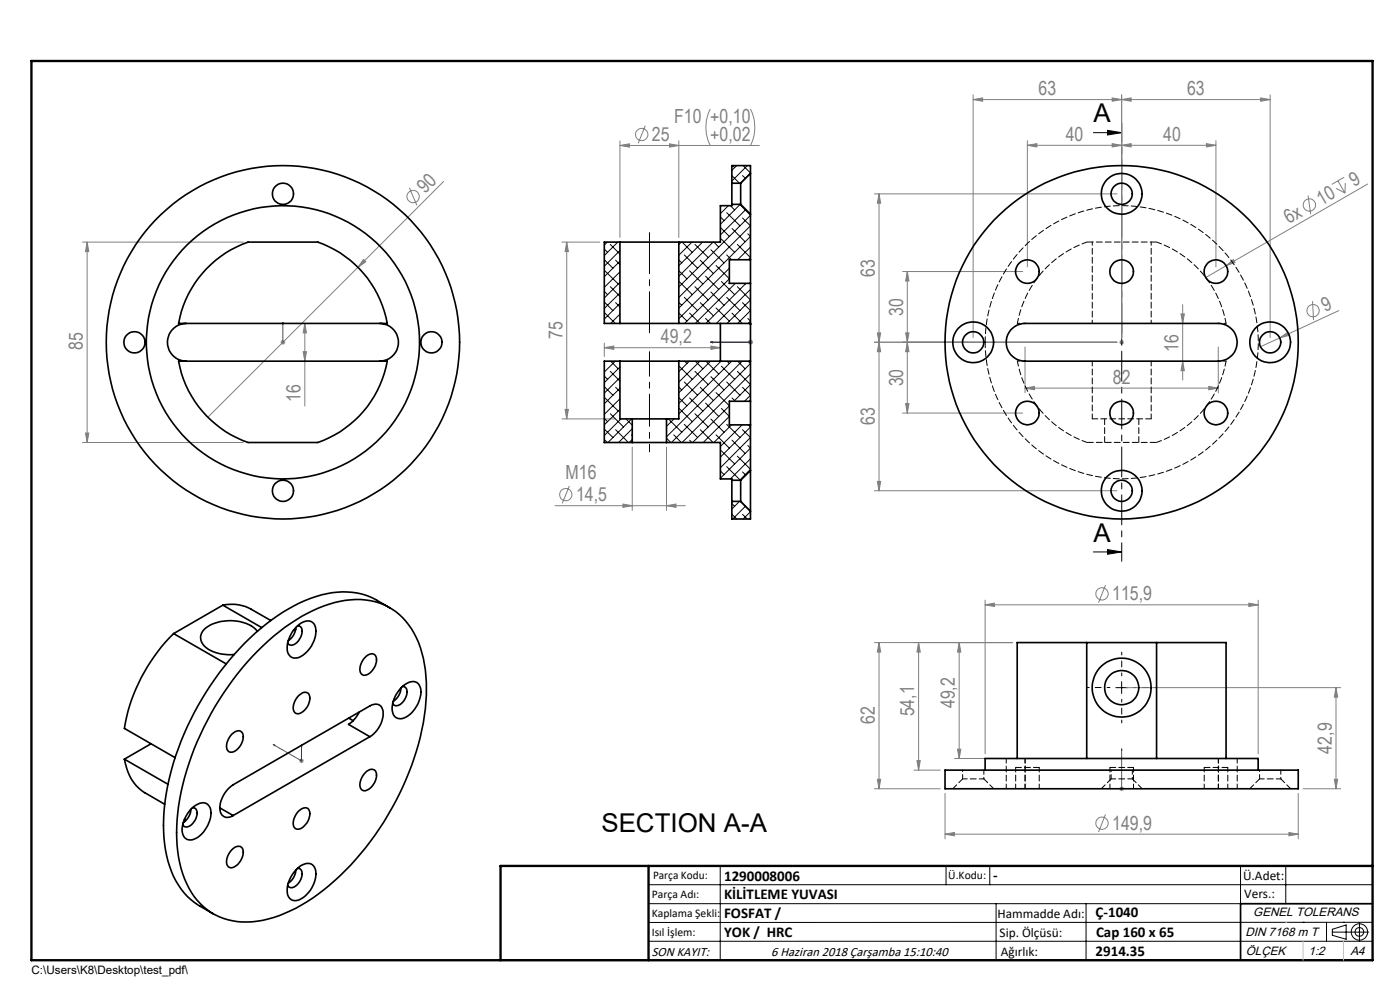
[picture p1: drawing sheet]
<svg xmlns="http://www.w3.org/2000/svg" width="297mm" height="210mm" viewBox="0 0 297 210" stroke-linecap="round" stroke-linejoin="round" font-family="sans-serif">
<g fill="none" stroke="#808080" stroke-width=".21">
<path d="M86.9 39.9l1.5 3.7M94.1 38.5l-50 50M131.5 29.9v20.5M131.5 30.9h29.6M131.5 30.9l2-.4v.7zM136.9 26.7l-1.5 3.7M142 30.5l2 .4-2 .3zM144 29.9v20.5M150.7 23.1a8.6 8.6 0 0 0 0 7.8M159.2 23.1a8.6 8.6 0 0 1 0 7.8M206.4 21.1l2.1-.3v.7zM206.4 21.1h63.1"/>
<path d="M206.4 20.1v51.5M217.9 30.8l2.1-.3v.7zM217.9 29.8v26.8M217.9 30.8h40.1M235.9 20.8l2 .3-2 .4zM235.9 30.5l2 .3-2 .4zM237.9 20.1v51.5M237.9 30.8l2.1-.3v.7zM237.9 21.1l2.1-.3v.7zM255.9 30.5l2.1 .3-2.1 .4zM258 29.8v26.8M267.4 20.8l2.1 .3-2.1 .4z"/>
<path d="M269.5 20.1v51.5M283.5 40l1.8 .9M283.8 38.4l1.5 2.5M285.2 37.6l-2.7 1.5M285.4 38.8l-.1 2.1M290.1 39l-30 17.4M17.5 51.4h34.1M18.5 51.4l.3 2h-.7zM18.5 51.4v42.5M77.1 55l.5 .5-1.7 1.2zM119.2 51.4h8M120.2 51.4l.4 2h-.7z"/>
<path d="M120.2 51.4v37.5M185.5 41.1h51.5M186.5 41.1l.3 2h-.7zM186.5 41.1v63M191.5 57.6h25.5M192.5 57.6l.3 2h-.7zM192.5 57.6v30M260.1 56.4l1.6-1.3 .3 .6zM260.1 56.4l-4.3 2.5M277.5 41.5l.6 4M59.5 72.6h1M59.7 72.2l.7 .8"/>
<path d="M60 72.1v1M60.4 72.2l-.7 .8M64.3 74.6h.7l-.3 2zM64.7 68.6l.3 2h-.7zM64.7 68.6v17.5M128.2 72.8v2.8M128.2 73.8h24.6M128.2 73.8l2-.4v.7zM150.8 73.4l2 .4-2 .3zM158.7 72.6h1M158.9 72.2l.7 .8M159.2 72.1v1"/>
<path d="M159.6 72.2l-.7 .8M185.5 72.6h51.5M186.1 70.6h.7l-.3 2zM186.5 72.6l.3 2h-.7zM192.1 70.6h.7l-.3 2zM192.5 72.6l.3 2h-.7zM217.5 73.6v9.7M237.5 72.6h.9M237.6 72.2l.7 .8M237.9 72.1v1M238.3 72.2l-.7 .8M250.5 66.6h.7l-.3 2z"/>
<path d="M250.9 76.6l.3 2h-.7zM250.9 64.6v16M258.4 73.6v9.7M271.5 71.7l1.7-1.2 .3 .6zM271.5 71.7l-4.1 1.8M278.4 63.9l.3 4M284 65.9l-12.5 5.8M17.5 93.9h34.1M18.1 91.9h.7l-.3 2zM119.2 88.9h11.3M119.9 86.8h.7l-.4 2.1zM134.1 94.9v13.4"/>
<path d="M141.4 94.9v13.4M191.5 87.6h25.5M192.1 85.6h.7l-.3 2zM217.5 82.3l2-.3v.7zM217.5 82.3h40.9M256.4 82l2 .3-2 .4zM117.8 107.3h27.6M120.8 103.1l-1.5 3.7M132.2 106.9l1.9 .4-1.9 .3zM141.4 107.3l2-.4v.7zM185.5 104.1h51.5M186.1 102.1h.7l-.3 2z"/>
<path d="M185.5 136.3h29.3M186.5 136.3l.3 2h-.7zM186.5 136.3v31M194.9 136.3l.3 2h-.7zM194.9 136.3v27.1M203.5 136.3l.3 2h-.7zM203.5 136.3v24.6M209 127.3v32.6M209 128.3h57.9M209 128.3l2-.4v.7zM234.5 124.1l-1.5 3.7M264.9 127.9l2 .4-2 .3z"/>
<path d="M266.9 127.3v32.6M203.1 158.9h.7l-.3 2zM238.9 145.9h45.5M283.4 145.9l.4 2h-.7zM283.4 145.9v21.4M63.5 161.4h1M63.6 161l.7 .7M64 160.9v1M64.3 161l-.7 .7M185.5 167.3h14M186.1 165.3h.7l-.3 2zM193.9 163.4h5.6"/>
<path d="M194.5 161.4h.7l-.3 2zM200.5 176.9l2-.3v.7zM200.5 168.3v9.6M200.5 176.9h74.9M202.5 160.9h9.9M234.5 172.7l-1.5 3.8M237.5 167.3h.9M237.6 167l.7 .7M237.9 166.8v1M238.3 167l-.7 .7M273.4 176.6l2 .3-2 .4zM275.4 168.3v9.6"/>
<path d="M276.4 167.3h8M283.1 165.3h.7l-.4 2z"/>
<circle cx="136.1" cy="28.5" r="1.3"/>
<circle cx="87.6" cy="41.7" r="1.31"/>
<circle cx="277.8" cy="43.5" r="1.31"/>
<circle cx="278.6" cy="65.9" r="1.31"/>
<circle cx="120" cy="104.9" r="1.3"/>
<circle cx="233.8" cy="126" r="1.3"/>
<circle cx="233.8" cy="174.6" r="1.31"/>
</g>
<g fill="none" stroke="#000" stroke-width=".21">
<path d="M232 28.1h5.9M234.9 27.6l3 .5-3 .5zM232 117.1h5.9M234.9 116.6l3 .5-3 .5zM236.7 145.9h2.5M237.9 144.6v2.5M137.6 187.7h153.6M137.6 191.7h153.6M137.6 199.7h153.6M152.8 183.7v20M200.7 183.7v4M210 183.7v4"/>
<path d="M211.3 191.7v12M230.4 191.7v12M263.2 183.7v20M272.8 183.7v8M276.4 195.6h.1M281.4 195.6v4.1M282.6 197.7h7.8M282.6 197.1l3-.9v3l-3-.8zM285 195.6h.1M288.4 195.8v3.8M291.2 195.6l-153.6 .1"/>
<circle cx="288.4" cy="197.7" r="1.74"/>
<circle cx="288.4" cy="197.7" r=".93"/>
</g>
<g fill="none" stroke="#00f" stroke-width=".21">
<path d="M60 68.4v.4v-.4M60 72.5v.2zM60 68.4v4.2M60 72.6h.1M150.7 72.6l.5-.1v.2zM159.2 68.4l.1 .4h-.2zM159.2 68.4v4.2h-8.5M237.9 68.4v.4v-.4M237.9 72.5v.2zM237.9 72.6h.1M237.9 68.4v4.2M58 157.9l.3 .1v.2z"/>
<path d="M58 157.9l6 3.5v-3.5M64 157.9v.4l-.1-.1zM237.9 158.8v.5v-.5M237.9 158.8v8.5M237.9 167.3h.1M237.9 167.2v.2z"/>
</g>
<path d="M235.5 145.8h-5M238 143.3v-5M238 148.3v5M240.5 145.8h5" fill="none" stroke="#000" stroke-width=".21" stroke-dasharray="15.2 1.3 1.3 1.3" stroke-dashoffset="14.6"/>
<path d="M137.8 70.6v-21.3" fill="none" stroke="#000" stroke-width=".21" stroke-dasharray="15.2 1.3 1.3 1.3" stroke-dashoffset="6.5"/>
<path d="M137.8 88.8v-14.2" fill="none" stroke="#000" stroke-width=".21" stroke-dasharray="15.2 1.3 1.3 1.3" stroke-dashoffset="10"/>
<path d="M137.8 95.8v-7" fill="none" stroke="#000" stroke-width=".21" stroke-dasharray="15.2 1.3 1.3 1.3" stroke-dashoffset="13.6"/>
<path d="M238 26.1v93" fill="none" stroke="#000" stroke-width=".21" stroke-dasharray="6.3 1.3 1.3 1.3" stroke-dashoffset="2.4"/>
<path d="M291.2 191.7h-28v12M106.2 203.7h185" fill="none" stroke="#000" stroke-width=".35"/>
<path d="M6.7 12.9h284.5v190.8h-284.5zM137.6 183.7v20M291.2 183.7h-185v20" fill="none" stroke="#000" stroke-width=".5"/>
<path d="M272.8 195.6h.1M276.4 199.7v4M285 199.7v4" fill="none" stroke="#c0c0c0" stroke-width=".21"/>
<path d="M234.9 27.6l3 .5-3 .5zM234.9 116.6l3 .5-3 .5z" fill="#000"/>
<g fill="#00f">
<path d="M237.9 68.4v.4zM237.9 72.5v.2z"/>
<path d="M64 157.9v.4l-.1-.1zM58 157.9l.3 .1v.2zM237.9 167.2v.2zM237.9 158.8v.5z"/>
<path d="M159.2 68.4l.1 .4h-.2zM150.7 72.6l.5-.1v.2zM159.2 68.4l.1 .4h-.2zM150.7 72.6l.5-.1v.2zM60 68.4v.4zM60 72.5v.2z"/>
</g>
<g fill="#808080">
<path d="M271.5 71.7l1.7-1.2 .3 .6z"/>
<path d="M260.1 56.4l1.6-1.3 .3 .6z"/>
<path d="M77.1 55l.5 .5-1.7 1.2z"/>
<path d="M235.9 30.5l2 .3-2 .4zM217.9 30.8l2.1-.3v.7zM273.4 176.6l2 .3-2 .4zM200.5 176.9l2-.3v.7z"/>
<path d="M237.9 30.8l2.1-.3v.7zM255.9 30.5l2.1 .3-2.1 .4z"/>
<path d="M237.9 21.1l2.1-.3v.7zM267.4 20.8l2.1 .3-2.1 .4z"/>
<path d="M256.4 82l2 .3-2 .4zM217.5 82.3l2-.3v.7zM235.9 20.8l2 .3-2 .4zM206.4 21.1l2.1-.3v.7z"/>
<path d="M192.1 70.6h.7l-.3 2zM192.5 57.6l.3 2h-.7zM203.1 158.9h.7l-.3 2zM203.5 136.3l.3 2h-.7zM283.1 165.3h.7l-.4 2zM283.4 145.9l.4 2h-.7z"/>
<path d="M186.1 70.6h.7l-.3 2zM186.5 41.1l.3 2h-.7zM18.5 51.4l.3 2h-.7zM18.1 91.9h.7l-.3 2zM64.7 68.6l.3 2h-.7zM64.3 74.6h.7l-.3 2z"/>
<path d="M186.5 136.3l.3 2h-.7zM186.1 165.3h.7l-.3 2z"/>
<path d="M192.5 72.6l.3 2h-.7zM192.1 85.6h.7l-.3 2zM120.2 51.4l.4 2h-.7zM119.9 86.8h.7l-.4 2.1zM194.9 136.3l.3 2h-.7zM194.5 161.4h.7l-.3 2z"/>
<path d="M186.5 72.6l.3 2h-.7zM186.1 102.1h.7l-.3 2zM250.5 66.6h.7l-.3 2zM250.9 76.6l.3 2h-.7z"/>
<path d="M131.5 30.9l2-.4v.7zM142 30.5l2 .4-2 .3zM132.2 106.9l1.9 .4-1.9 .3zM141.4 107.3l2-.4v.7zM128.2 73.8l2-.4v.7zM150.8 73.4l2 .4-2 .3zM209 128.3l2-.4v.7zM264.9 127.9l2 .4-2 .3z"/>
</g>
<g fill="none" stroke="#000" stroke-width=".35">
<path d="M155.3 38.9v4.4M155.3 38.9h1.8M157.1 38.9v4.4M159.2 36.8v8.6M159.2 36.8v-1.7h-3.9v3.8M159.2 36.8l-2.1 2.1M43.8 57a21.9 21.9 0 0 1 8.8-5.6h14.8a22.5 22.5 0 0 1 14.8 17.2h-44.3a22 22 0 0 1 5.9-11.6zM131.5 51.4h12.5M131.5 51.4h-3.3v17.2h3.3M131.5 51.4v17.2M144 51.4v17.2M155.3 43.3v.3h-2.5v7.8h-8.8"/>
<path d="M155.3 43.3h1.8M157.1 43.3l2.1 2.1M159.2 55.1v5M159.2 55.1h-4.5v5h4.5M159.2 45.4v9.7M37.9 76.6h44.3a22.5 22.5 0 0 1-14.8 17.3h-14.8a22.5 22.5 0 0 1-14.7-17.3zM39.5 68.6a4 4 0 0 0-4 4 4 4 0 0 0 4 4M80.5 68.6a4 4 0 0 1 4 4 4 4 0 0 1-4 4M131.5 68.6h12.5M131.5 76.6h12.5M131.5 76.6h-3.3v17.3h5.9M131.5 76.6v12.3h2.6"/>
<path d="M144 68.6h15.2M144 76.6h15.2M144 76.6v12.3h-2.6M152.8 68.6v8M159.2 68.6v8M159.2 60.1v8.5M159.2 76.6v8.5M214.4 70l.4-.4a3.8 3.8 0 0 1 2.7-1h40.9a4 4 0 0 1 4.1 4 4 4 0 0 1-4.1 4h-40.9a4 4 0 0 1-3.7-2.3 4 4 0 0 1 .6-4.3zM134.1 93.9h7.3M134.1 88.9h7.3M134.1 88.9v5M141.4 93.9h11.4v7.7h2.5v.3"/>
<path d="M141.4 88.9v5M159.2 99.8v8.6M159.2 85.1v5M159.2 85.1h-4.5v5h4.5M159.2 90.1v9.7M159.2 99.8l-2.1 2.1M155.3 101.9v4.5M155.3 106.4v3.7h3.9v-1.7M155.3 101.9h1.8M155.3 106.4h1.8M157.1 101.9v4.5M157.1 106.4l2.1 2"/>
<path d="M36.8 134.4a36.6 36.6 0 0 0-10.4 20.1l10.7 6.2M36.8 134.4l11.2 6.4M47.3 128.4a8.6 8.6 0 0 1 6 .8l4.1 2.4M47.3 128.4l-10.5 6M47.3 128.4l8.2 4.7M54.6 133.9a7.7 7.7 0 0 0-7.1-2.1 5.9 5.9 0 0 0-4.7 2.5 2.87 2.87 0 0 0 1.8 3.7 9.5 9.5 0 0 0 5.1 .8M54.6 138.1a38 38 0 0 1 16.4-10.3 14.6 14.6 0 0 1 13.7 2.5 18.6 18.6 0 0 1 5.6 13.1 49.1 49.1 0 0 1-4.9 23.6 58 58 0 0 1-20.2 24.3 23.9 23.9 0 0 1-14.8 4.2 13.8 13.8 0 0 1-11.6-10.1 34.7 34.7 0 0 1 0-18.9 62.6 62.6 0 0 1 15.8-28.4zM62.7 133.2a3.1 3.1 0 0 1 3.4-1.3 2.66 2.66 0 0 1 .8 3 6.3 6.3 0 0 1-3.8 4.7 1.87 1.87 0 0 1-2.2-2.4 6.8 6.8 0 0 1 1.8-4zM62.7 133.5l-.4 .2M62.8 133.1a3.5 3.5 0 0 1-1.6 2.8M63.1 132.7a1.07 1.07 0 0 1 1 1.6 2.81 2.81 0 0 1-2.5 2.5l-.6-.4M77.2 139.7a1.64 1.64 0 0 1 2.5-.6 3.3 3.3 0 0 1-2.5 4.2 1.41 1.41 0 0 1-.8-2.1z"/>
<path d="M82.7 128.9a21.3 21.3 0 0 0-5.9-2.9 19.5 19.5 0 0 0-13.3 1.9 50.8 50.8 0 0 0-19.8 18.9 55.2 55.2 0 0 0-9 28.3 22.1 22.1 0 0 0 4.4 14.3l1.4 1.4a24.4 24.4 0 0 0 4.7 3M230.5 136.3h-14.7v24.6M230.5 136.3v24.6M230.5 136.3h14.9M245.4 136.3h14.7v24.6M245.4 136.3v24.6M32.1 157.8l-5.7 3.2M49.2 155.7a1.35 1.35 0 0 1 2.3-.1 3.3 3.3 0 0 1-2.6 4 1.36 1.36 0 0 1-.7-2.1l.5-1.1zM63.4 147.6a1.41 1.41 0 0 1 2.1-.4 3.2 3.2 0 0 1-2.4 4.2 1.39 1.39 0 0 1-.8-2l.3-.8zM74 152.3l.9 .6M76.2 151.1l-1.1 1.6-1.2 1 4.6 2.6M78.5 156.3a5.9 5.9 0 0 0 2.7-5.8 1.63 1.63 0 0 0-2.7-.8l-29 16.8a6 6 0 0 0-2.8 5.7 1.65 1.65 0 0 0 2.8 .8"/>
<path d="M78.5 156.3l-29 16.7M84.9 146a3.3 3.3 0 0 1 3.5-1.3 2.85 2.85 0 0 1 .6 3.6 5.5 5.5 0 0 1-4.1 4.2 1.76 1.76 0 0 1-1.7-2 6.6 6.6 0 0 1 1.7-4.5zM85.1 146a3.6 3.6 0 0 1-1.7 2.8M85.4 145.6a1.06 1.06 0 0 1 .9 1.5 2.81 2.81 0 0 1-2.5 2.6l-.5-.5M26.4 161a9.7 9.7 0 0 0 4.4 7.2l4.1 2.4M26.4 161l9.2 5.4M39.2 173.7v.5M40.4 171.8a3.4 3.4 0 0 1 3.4-1.3 3.2 3.2 0 0 1 .5 4 5.4 5.4 0 0 1-3.9 3.7 2.1 2.1 0 0 1-1.7-2.9l.5-1.6zM40.5 171.7a3.6 3.6 0 0 1-1.6 2.8M40.9 171.3a1.06 1.06 0 0 1 .9 1.5 3.1 3.1 0 0 1-2.3 2.6l-.4-.1-.3-.4M46.6 171.4l2.9 1.6M63.4 172a1.43 1.43 0 0 1 2.1-.3 3.2 3.2 0 0 1-2.4 4.2 1.36 1.36 0 0 1-.8-2l.5-1.2z"/>
<path d="M77.5 163.9a1.41 1.41 0 0 1 2.2-.4 3.3 3.3 0 0 1-2.5 4.2 1.39 1.39 0 0 1-.8-2l.4-.8zM200.5 163.4h74.9v3.9h-74.9zM209 163.4v-2.5h57.9v2.5M49.2 180.2a1.34 1.34 0 0 1 2.3-.1 3.4 3.4 0 0 1-2.6 4 1.39 1.39 0 0 1-.7-2l.3-.9zM62.7 184.6a3.1 3.1 0 0 1 3.4-1.3 3.3 3.3 0 0 1 .5 4.1 5.8 5.8 0 0 1-3.9 3.7 1.88 1.88 0 0 1-1.8-2.5 6.8 6.8 0 0 1 1.8-4zM62.8 184.5a3.5 3.5 0 0 1-1.6 2.8M63.1 184.2a1.03 1.03 0 0 1 1 1.5 2.81 2.81 0 0 1-2.5 2.6l-.6-.5"/>
<circle cx="60" cy="41.1" r="2.25"/>
<circle cx="218" cy="57.6" r="2.5"/>
<circle cx="238" cy="41.1" r="4.3"/>
<circle cx="238" cy="57.6" r="2.5"/>
<circle cx="238" cy="41.1" r="2.25"/>
<circle cx="258" cy="57.6" r="2.5"/>
<circle cx="28.5" cy="72.6" r="2.25"/>
<circle cx="60" cy="72.6" r="29"/>
<circle cx="60" cy="72.6" r="37.5"/>
<circle cx="91.5" cy="72.6" r="2.25"/>
<circle cx="206.5" cy="72.6" r="4.3"/>
<circle cx="206.5" cy="72.6" r="2.25"/>
<circle cx="238" cy="72.6" r="37.5"/>
<circle cx="269.5" cy="72.6" r="4.3"/>
<circle cx="269.5" cy="72.6" r="2.25"/>
<circle cx="218" cy="87.6" r="2.5"/>
<circle cx="238" cy="87.6" r="2.5"/>
<circle cx="258" cy="87.6" r="2.5"/>
<circle cx="60" cy="104.1" r="2.25"/>
<circle cx="238" cy="104.1" r="4.3"/>
<circle cx="238" cy="104.1" r="2.25"/>
<circle cx="237.9" cy="145.8" r="6.3"/>
<circle cx="238" cy="145.8" r="3.6"/>
</g>
<path d="M209 72.6a29 29 0 0 1 43-25.3 29 29 0 0 1 1.3 49.9 29 29 0 0 1-44.3-23.1v-1.5M231.7 88.8h12.5M204.2 165.2l-2.1 2.1M210.8 167.3l-2.1-2.1M235.7 165.2l-2.1 2.1M242.3 167.3l-2.1-2.1M267.2 165.2l-2.1 2.1M273.8 167.3l-2.1-2.1" fill="none" stroke="#000" stroke-width=".21" stroke-dasharray="1.3 .6" stroke-dashoffset=".1"/>
<path d="M215.8 76.6h1.7M217.5 68.6h-1.7M258.5 76.6h1.6M260.1 68.6h-1.6" fill="none" stroke="#000" stroke-width=".21" stroke-dasharray="1.3 .6" stroke-dashoffset=".8"/>
<path d="M230.6 51.3a22.5 22.5 0 0 0-14.8 17.3M215.8 76.6a22.5 22.5 0 0 0 14.8 17.2M231.7 76.6v12.2M260.1 68.6a22.5 22.5 0 0 0-14.7-17.3M244.2 88.8v-12.2M245.4 93.8a22.5 22.5 0 0 0 14.7-17.2" fill="none" stroke="#000" stroke-width=".21" stroke-dasharray="1.3 .6" stroke-dashoffset=".2"/>
<path d="M230.6 51.3h14.8M245.4 93.8h-14.8" fill="none" stroke="#000" stroke-width=".21" stroke-dasharray="1.3 .6" stroke-dashoffset="-.1"/>
<path d="M231.7 51.3v17.3M244.2 68.6v-17.3" fill="none" stroke="#000" stroke-width=".21" stroke-dasharray="1.3 .6" stroke-dashoffset=".6"/>
<path d="M234.3 88.8v5M241.6 93.8v-5M220.5 162.8h-5M240.5 162.8h-5M260.5 162.8h-5" fill="none" stroke="#000" stroke-width=".21" stroke-dasharray="1.3 .6"/>
<g fill="none" stroke="#000" stroke-width=".21">
<path d="M155.3 37.2l1.6 1.7M155.4 35.1l.5 .5M156.3 35.1l-1 1.1M157.5 37.2l.7 .6M157.7 35.1l1.5 1.6-2.1 2.2M158.5 35.1l-3.2 3.3M128.2 55.1l1.8 1.8M128.2 52.8l.7 .7M128.3 57.5l2.9 2.7M128.8 51.4l-.6 .6M129.5 51.8l2 2.1M130.6 55.2l.9 .9"/>
<path d="M131.1 51.4l-2.9 2.8M131.5 53.2l-3.3 3.3M131.5 55.4l-3.3 3.3M131.5 57.7l-3.3 3.3M131.5 59.9l-3.3 3.3M144 57.4l1.7 1.8M144 55.2l.6 .6M144.1 59.7l2.8 2.8M144.5 51.4l-.5 .5M144.7 51.4l2.2 2.1M145.2 54.1l2.8 2.8M146.3 57.5l2.8 2.7"/>
<path d="M146.8 51.4l-2.8 2.7M147.4 51.8l2.8 2.8M148.6 55.2l2.7 2.8M149 51.4l-5 5M149.7 58.6l2.8 2.8M150.8 53l2.8 2.8M151.3 51.4l-7.3 7.2M151.4 51.4l1.1 1M151.9 56.3l2.8 2.9-9.5 9.4M152.8 48.3l1.9 1.9M152.8 46l.8 .8M153 59.7l2.9 2.8"/>
<path d="M153 50.7l2.9 2.8M154.2 54.1l1 1M154.2 45.1l2.8 2.8M154.5 43.6l-1.7 1.7M154.7 56.9l-10.7 10.7M154.9 43.6l1 .9M155.3 48.5l2.8 2.8M156.4 51.8l2.8 2.8-.5 .5M156.9 43.3l2.3 2.4-15.2 15.2M157 43.3l-4.2 4.3M157.5 46.2l1.7 1.7-15.2 15.2M158.2 44.4l-5.4 5.4"/>
<path d="M158.6 49.6l.6 .6-15.2 15.2M159.2 52.4l-2.7 2.7M128.2 64.1l1.8 1.8M128.2 61.8l.7 .7M128.2 79.8l.7 .7M128.3 76.6l-.1 .1M128.3 66.4l2.2 2.2M129.5 60.8l2 2.1M129.5 78.8l2 2M129.5 76.6l1.7 1.6M130.5 76.6l-2.3 2.3M130.6 64.2l.9 .9"/>
<path d="M131.5 62.2l-3.3 3.2M131.5 64.4l-3.3 3.3M131.5 66.6l-2 2M131.5 77.8l-3.3 3.4M144 66.4l1.7 1.7M144 64.2l.6 .6M144.1 77.7l2.8 2.8M145.2 63.1l2.8 2.8M145.2 76.6l.5 .5M146.2 76.6l-2.2 2.2M146.3 66.4l2.2 2.2M147.4 78.8l2.8 2.8"/>
<path d="M147.4 60.8l2.8 2.8M147.5 76.6l1.6 1.6M148.5 76.6l-4.5 4.5M148.6 64.2l2.7 2.8M149.7 67.5l1 1.1M149.8 76.6l2.7 2.7M150.7 76.6l-6.7 6.7M150.8 79.9l2.8 2.8M150.8 61.9l2.8 2.9M151.9 65.3l2.8 2.8M153 76.6l-9 9M153 77.7l2.9 2.8"/>
<path d="M154.2 63.1l2.8 2.8M154.2 76.6l.5 .5M155.2 76.6l-11.2 11.2M155.3 66.4l2.1 2.2M156 60.1l-8.5 8.5M156.4 60.8l2.8 2.8-5 5M156.4 78.8l2.8 2.8-3.5 3.5M156.5 76.6l1.6 1.6M157.4 76.6l-16 16.1M157.5 64.2l1.7 1.7-2.7 2.7M157.9 60.1l.2 .1M158.3 60.1l-8.5 8.5"/>
<path d="M158.6 67.5l.6 .6-.5 .5M158.7 76.6l.5 .5-16.7 16.8M159.2 79.3l-14.5 14.6M159.2 61.4l-7.2 7.2M128.2 91l1.8 1.8M128.2 88.8l.7 .7M128.2 82l1.8 1.8M128.3 93.4l.5 .5M128.3 84.4l2.9 2.8M129.5 87.8l2.8 2.8M130.6 82.2l.9 .9M130.6 91.1l2.7 2.8"/>
<path d="M131.5 84.6l-3.3 3.3M131.5 80.1l-3.3 3.3M131.5 82.4l-3.3 3.2M131.5 86.8l-3.3 3.3M131.7 88.9l-3.5 3.5M132.8 88.9l1.3 1.3M133.9 92.2l.2 .2M134 88.9l-5 5M134.1 90.9l-2.9 3M134.1 93.2l-.6 .7M141.4 92.9l.9 1M141.8 88.9l2.8 2.8"/>
<path d="M142.9 92.2l1.6 1.7M143 88.9l-1.6 1.5M144 84.3l1.7 1.8M144 82.1l.6 .6M144.1 86.6l2.8 2.9M145.2 90l2.8 2.8M145.2 81l2.8 2.8M146.3 93.4l.5 .5M146.3 84.4l2.8 2.8M147.4 87.8l2.8 2.8M148.6 91.1l2.7 2.8M148.6 82.2l2.7 2.8"/>
<path d="M149.7 85.5l2.8 2.8M150.8 88.9l2.8 2.8M151.9 92.2l2.8 2.9M151.9 83.3l2.8 2.8M152.8 99.9l.8 .8M153 86.6l1.7 1.7-5.5 5.6M153 95.6l2.9 2.8M154.2 99l2.8 2.8M154.2 90l2.8 2.8M154.2 81l2.8 2.8M154.7 86.1l-7.8 7.8M155.2 90.1l-3.8 3.8"/>
<path d="M155.3 93.4l2.8 2.8M155.3 84.4l.7 .7M156.4 96.8l2.8 2.7-2.3 2.4M157.4 90.1l-4.6 4.6M157.5 82.2l1.7 1.6-1.3 1.3M157.5 91.1l1.7 1.7-6.4 6.4M158.6 94.5l.6 .6-6.4 6.4M158.7 90.1l.5 .5-6.4 6.4M159.2 97.3l-4.3 4.3M155.3 109.1l1 1M155.3 106.8l.6 .6M156.9 106.4l-1.6 1.6"/>
<path d="M157.1 106.4l2.1 2.1-1.5 1.6M157.5 100.1l.7 .7M157.5 109.1l1 1M158.2 107.4l-2.8 2.7"/>
</g>
<g fill="none" stroke="#000" stroke-width=".21" stroke-dasharray="1.3 .6" stroke-dashoffset=".3">
<path d="M208.7 165.2h-4.5M213.5 160.9v6.4M215.5 162.8v4.5M217.5 167.3v-6.4M220.5 167.3v-4.5M235.5 162.8v4.5M240.2 165.2h-4.5M240.5 167.3v-4.5M255.5 162.8v4.5M258.5 167.3v-6.4M260.5 167.3v-4.5M262.5 167.3v-6.4"/>
<path d="M271.7 165.2h-4.5"/>
</g>
<path d="M204.2 163.3v1.9M208.7 165.2v-1.9M235.7 163.3v1.9M240.2 165.2v-1.9M267.2 163.3v1.9M271.7 165.2v-1.9" fill="none" stroke="#000" stroke-width=".21" stroke-dasharray="1.3 .6" stroke-dashoffset=".9"/>
<g font-size="5.5">
<text x="232" y="26">A</text>
<text x="232" y="114.9">A</text>
<text x="127.6" y="176.4">SECTION A-A</text>
</g>
<g font-size="4.1" fill="#808080">
<text x="220.3" y="20.2">63</text>
<text x="251.8" y="20.2">63</text>
<text x="138.3" y="29.9">25</text>
<text x="143" y="26.1">F10 +0,10</text>
<text x="150.7" y="29.9">+0,02</text>
<text x="226.1" y="29.9">40</text>
<text x="246.8" y="29.9">40</text>
<text x="90.2" y="41.2" transform="rotate(-45 90.2 41.2)">90</text>
<text x="287.3" y="39.6" transform="rotate(-30 287.3 39.6)">9</text>
<text x="273.4" y="47.6" transform="rotate(-30 273.4 47.6)">6x</text>
<text x="280.4" y="43.6" transform="rotate(-30 280.4 43.6)">10</text>
<text x="185.6" y="58.7" transform="rotate(-90 185.6 58.7)">63</text>
<text x="119.3" y="72" transform="rotate(-90 119.3 72)">75</text>
<text x="191.6" y="67" transform="rotate(-90 191.6 67)">30</text>
<text x="281.1" y="66.3" transform="rotate(-25 281.1 66.3)">9</text>
<text x="17.6" y="74.2" transform="rotate(-90 17.6 74.2)">85</text>
<text x="140.2" y="72.8">49,2</text>
<text x="250" y="74.7" transform="rotate(-90 250 74.7)">16</text>
<text x="191.6" y="82" transform="rotate(-90 191.6 82)">30</text>
<text x="236.1" y="81.4">82</text>
<text x="63.7" y="85.2" transform="rotate(-90 63.7 85.2)">16</text>
<text x="185.6" y="90.2" transform="rotate(-90 185.6 90.2)">63</text>
<text x="120" y="101.6">M16</text>
<text x="122.2" y="106.3">14,5</text>
<text x="236" y="127.4">115,9</text>
<text x="185.6" y="153.5" transform="rotate(-90 185.6 153.5)">62</text>
<text x="194" y="152" transform="rotate(-90 194 152)">54,1</text>
<text x="202.6" y="150.3" transform="rotate(-90 202.6 150.3)">49,2</text>
<text x="282.5" y="159.9" transform="rotate(-90 282.5 159.9)">42,9</text>
<text x="236" y="176">149,9</text>
</g>
<g font-size="3.2">
<text x="153.6" y="186.8">1290008006</text>
<text x="153.6" y="190.8">KİLİTLEME YUVASI</text>
<text x="210.7" y="186.6">-</text>
<text x="153.6" y="194.8">FOSFAT /</text>
<text x="232.4" y="194.5">Ç-1040</text>
<text x="153.6" y="198.8">YOK / HRC</text>
<text x="232.4" y="202.8">2914.35</text>
<text x="232.5" y="198.8">Cap 160 x 65</text>
</g>
<g font-size="2.8">
<text x="263.7" y="186.7">Ü.Adet:</text>
<text x="263.9" y="190.5">Vers.:</text>
<text x="211.6" y="194.8">Hammadde Adı:</text>
<text x="138.3" y="202.8">SON KAYIT:</text>
<text x="163.6" y="202.8">6 Haziran 2018 Çarşamba 15:10:40</text>
<text x="212.1" y="198.7">Sip. Ölçüsü:</text>
<text x="212.3" y="202.7">Ağırlık:</text>
</g>
<g font-size="2.6">
<text x="265.9" y="194.4">GENEL TOLERANS</text>
<text x="264.2" y="198.5">DIN 7168 m T</text>
<text x="264.3" y="202.6">ÖLÇEK</text>
<text x="277.6" y="202.6">1:2</text>
<text x="286.5" y="202.6">A4</text>
</g>
<g font-size="2.5">
<text x="138.3" y="190.5">Parça Adı:</text>
<text x="138.5" y="186.5">Parça Kodu:</text>
<text x="201.2" y="186.5">Ü.Kodu:</text>
<text x="138.3" y="194.5">Kaplama Şekli:</text>
<text x="138.3" y="198.6">Isıl İşlem:</text>
<text x="6.7" y="206.7">C:\Users\K8\Desktop\test_pdf\</text>
</g>
</svg>
